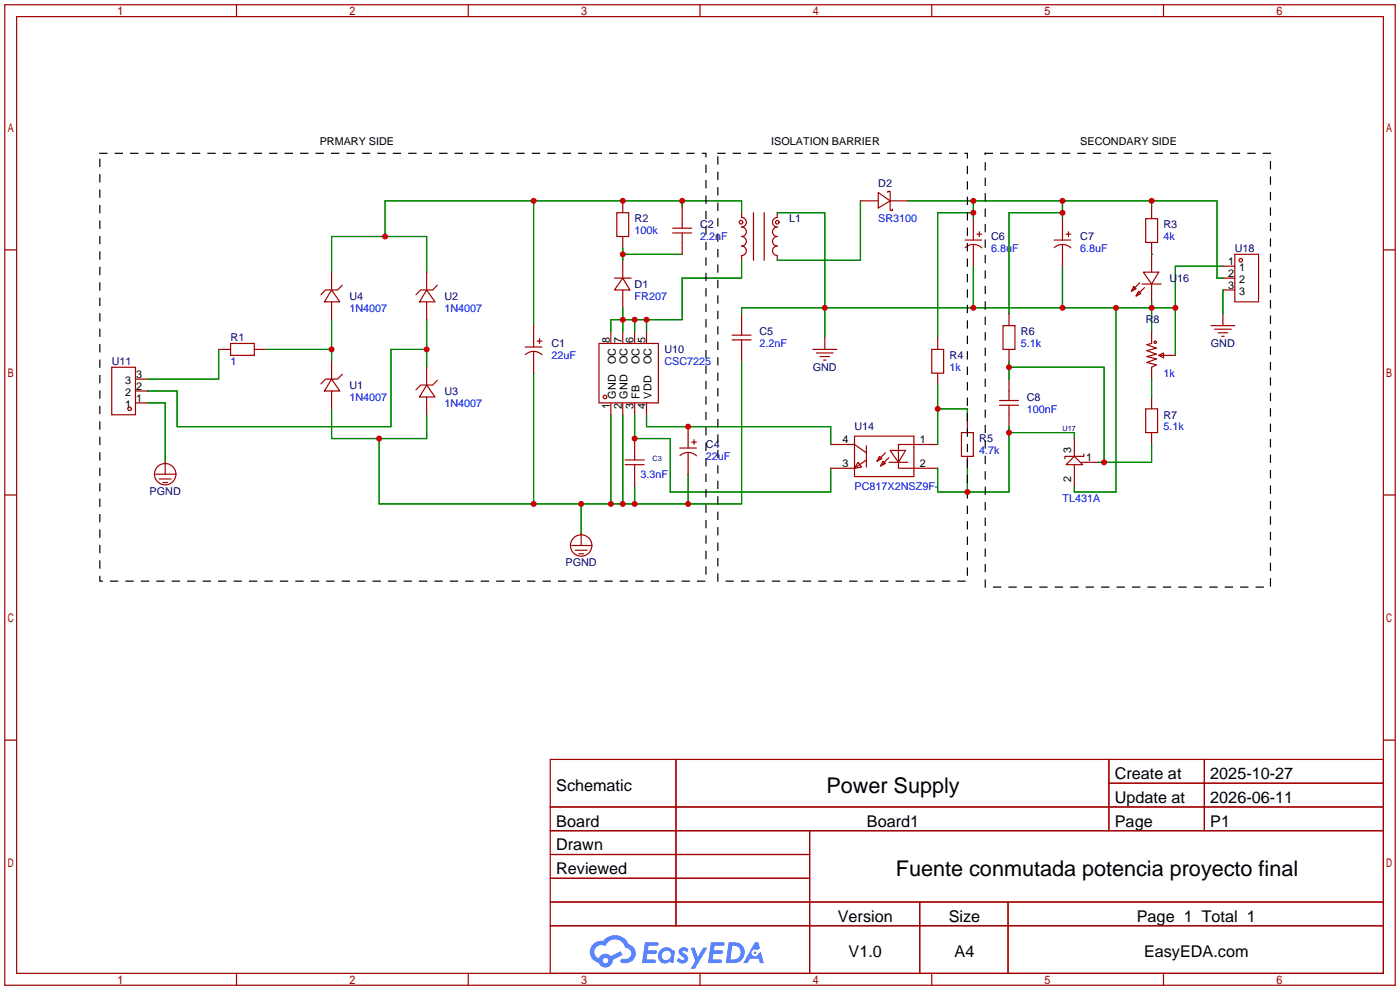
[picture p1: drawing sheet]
<svg xmlns="http://www.w3.org/2000/svg" width="299mm" height="212mm" viewBox="0 0 299 212" stroke-linecap="round" stroke-linejoin="round" font-family="sans-serif">
<g fill="none" stroke="#a10000" stroke-width=".25">
<path d="M1 1h297.2v209.6h-297.2zM3.6 3.6h292.1v204.4h-292.1zM50.5 1v2.6M100.1 1v2.6M149.6 1v2.6M199.1 1v2.6M248.7 1v2.6M1 53.4h2.6M295.7 53.4h2.5M1 105.8h2.6M295.7 105.8h2.5M1 158.2h2.6"/>
<path d="M295.7 158.2h2.5M117.6 162.3h178.1v45.7h-178.1zM117.6 172.5h178.1M117.6 177.5h178.1M144.5 162.3v35.6M173 177.5v30.5M237 162.3v15.2M237 167.4h58.7M257.4 162.3v15.2M117.6 182.6h55.4M117.6 192.8h178.1M117.6 187.7h55.4"/>
<path d="M117.6 197.9h178.1M196.6 192.8v15.2M215.4 192.8v15.2M50.5 208v2.6M100.1 208v2.6M149.6 208v2.6M199.1 208v2.6M248.7 208v2.6"/>
</g>
<g fill="#5487ff">
<path d="M145.3 202.7a1.3 1.3 0 0 1 1.9 .3l-.4 .6a.54 .54 0 0 0-.9-.2l.1 .2a1.34 1.34 0 0 1 .9 1.8 1.47 1.47 0 0 1-2.3-.1l.5-.6 .8 .5a.31 .31 0 0 0 .4-.3 .31 .31 0 0 0-.3-.4 1.12 1.12 0 0 1-.7-1.8z"/>
<path d="M147.6 202.5h.9l.6 2 1.2-2h.9l-2.7 4.6h-.9l1-1.7z"/>
<path d="M137.8 201.4h1.7a1.31 1.31 0 0 1 1.2 .2 .4 .4 0 0 1-.3 .5l-1.8 .1-.1 .9h1.6a.4 .4 0 0 1 .4 .4 .4 .4 0 0 1-.5 .4h-1.6l-.2 1.2h1.4a.46 .46 0 0 1 .5 0 .46 .46 0 0 1 .1 .5l-.4 .2h-2.6z"/>
<path d="M151.9 201.4h1.7a1.32 1.32 0 0 1 1.2 .2 .39 .39 0 0 1-.3 .5l-1.8 .1-.1 .9h1.6a.4 .4 0 0 1 .4 .4 .4 .4 0 0 1-.4 .4h-1.7l-.2 1.2h1.4a.46 .46 0 0 1 .5 0 .46 .46 0 0 1 .1 .5l-.4 .2h-2.6z"/>
<path d="M161.3 201.4h.8l.3 1.3-.6 .4a.75 .75 0 0 0-1.1 .3 .75 .75 0 0 0 .5 1 .75 .75 0 0 0 .9-.7l.5-.2 .6 2.3h-.8l-.3-.9h-1.8l-.5 .9h-1z"/>
<path d="M155.7 201.4l-.6 4.4h1.5a2.27 2.27 0 0 0 2.6-2.2 2.27 2.27 0 0 0-2.7-2.2zM156.5 202.1a1.5 1.5 0 0 1 1.8 1.6 1.5 1.5 0 0 1-1.9 1.4h-.3z"/>
<path d="M141.2 203a1.6 1.6 0 0 0-.3 2.3 1.6 1.6 0 0 0 2.3 .2l.7 .3 .3-2.4-.1-.3-.5-.1a1.58 1.58 0 0 0-2.4 0zM141.8 203.5a.98 .98 0 0 1 1.6 .4 .98 .98 0 0 1-1.1 1.3 .94 .94 0 0 1-.9-.7 .94 .94 0 0 1 .4-1z"/>
<path d="M126.8 201.8a2.37 2.37 0 0 0 1.1 4 1.54 1.54 0 0 0 1.8 1 1.54 1.54 0 0 0 1.2-1.6l2.2-1.1-.5-.8-2 1a1.57 1.57 0 0 0-2.7 .5 1.5 1.5 0 0 1-.7-2.1 1.5 1.5 0 0 1 2.2-.5 2.23 2.23 0 0 1 2.3-1.4 2.23 2.23 0 0 1 2 1.8 1.16 1.16 0 0 1 1.2 1.1 1.16 1.16 0 0 1-1.1 1.2h-.7a.47 .47 0 0 0-.5 .4 .47 .47 0 0 0 .4 .5 2.17 2.17 0 0 0 2.5-.9 2.17 2.17 0 0 0-.3-2.7l-.8-.4a3.2 3.2 0 0 0-5.5-.7l-1.1 .1zM128.8 205.3a.6 .6 0 0 1 1.2 0 .6 .6 0 0 1-1.2 0z"/>
<circle cx="161.4" cy="203.6" r=".28"/>
</g>
<g fill="none" stroke="#a10000" stroke-width=".25">
<path d="M70.9 58.2v3.8M91.2 58.2v3.8M131.3 59.4h3.6M131.8 45.5h2.6v5h-2.6zM133.1 59.4l1.5 2.6h-3.3zM133.1 42.9v2.6M133.1 50.5v2.6M133.1 55.6v3.8M143.8 49.8h4M143.8 48.8h4M145.8 44.2v4.6M145.8 49.8v4.6"/>
<path d="M158.5 45.5v1a1.02 1.02 0 0 1 1 1 1.02 1.02 0 0 1-1 1 1.02 1.02 0 0 1 1 1 1.02 1.02 0 0 1-1 1 1.02 1.02 0 0 1 1 1.1 1.02 1.02 0 0 1-1 1 1.02 1.02 0 0 1 1 1 1.02 1.02 0 0 1-1 1v1M161 45.5v10.1M163.3 45.5v10.1M166.1 45.5v1a1.02 1.02 0 0 0-1 1 1.02 1.02 0 0 0 1 1 1.02 1.02 0 0 0-1 1 1.02 1.02 0 0 0 1 1 1.02 1.02 0 0 0-1 1.1 1.02 1.02 0 0 0 1 1 1.02 1.02 0 0 0-1 1 1.02 1.02 0 0 0 1 1v1M183.9 42.9h3.8M187.7 41.1l2.5 1.8-2.5 1.5zM189.7 41.1v-.2h.5v2M190.2 42.9v2.1h.6v-.3M190.2 42.9h3.9M206.2 51.3h3.6M206.3 52.9a2.54 2.54 0 0 1 3.5 .1M208 46.7v4.6"/>
<path d="M208 52.3v4.6M208.8 50h1M209.3 49.5v1M225.3 51.3h3.6M225.3 52.9a2.54 2.54 0 0 1 3.6 .1M227.1 46.7v4.6M227.1 52.3v4.6M227.8 50h1.1M228.3 49.5v1M244.3 58.2h3.3l-1.5 2.5zM244.9 46.7h2.5v5.1h-2.5zM246.1 44.2v2.5"/>
<path d="M246.1 51.8v6.4M261.4 59.4h2.5M261.4 56.9h2.5M263.9 54.4h5.1v10.1h-5.1zM23.9 78.5h5.1v10.1h-5.1zM46.7 74.7h2.6M49.3 73.4h5.1v2.5h-5.1zM54.4 74.7h2.5M70.9 62l1.7 2.5h-3.3zM70.9 64.5v3.8M70.9 77.2v3.8M73.2 61l-1.1 1h-2.5l-1 1"/>
<path d="M91.2 62l1.8 2.5h-3.3zM91.2 64.5v3.8M91.2 78.5v3.8M93.5 61l-1 1h-2.6l-1 1M112.3 74.2h3.5M112.3 75.8a2.54 2.54 0 0 1 3.5 0M114 69.6v4.6M114 75.2v4.6M114.8 72.9h1M115.3 72.4v1M128 73.4h12.7v12.7h-12.7zM130.6 70.9v2.5"/>
<path d="M133.1 62v3.8M133.1 70.9v2.5M135.6 70.9v2.5M138.2 70.9v2.5M156.5 72.6h4M156.5 71.6h4M158.5 67.1v4.5M158.5 72.6v4.6M173.7 74.7h5.1M174.5 75.4h3.6M175.3 76.2h2M176 77h.5"/>
<path d="M176.3 72.1v2.6M199.1 74.7h2.6v5.1h-2.6zM200.4 72.1v2.6M200.4 79.8v2.5M214.4 69.6h2.5v5.1h-2.5zM215.6 67.1v2.5M215.6 74.7v2.5M242.3 61.2l.5 .5-1 .5zM243.3 62.2l.5 .5-1 .5zM243.6 60.5l-1.8 1.7M244.1 60.7h4.1M244.6 61.5l-1.8 1.7"/>
<path d="M246.1 60.7v3.8M246.1 70.9v2.5l-1 .3 2 .7-2 .5 2 .8-2 .5 2 .5-2 .8 2 .5-1 .5v2.5M247.6 75.9l1.1-.5v1.1zM247.6 75.9h3.6M258.8 69.6h5.1M259.6 70.4h3.5M260.3 71.1h2.1M261.1 71.9h.5M261.4 62h2.5M261.4 67.1v2.5M29 86.1h2.5M29 83.6h2.5"/>
<path d="M29 81h2.5M35.3 98.8v2.5M70.9 81l1.7 2.6h-3.3zM70.9 83.6v3.8M73.2 80l-1.1 1h-2.5l-1 1M91.2 82.3l1.8 2.5h-3.3zM91.2 84.8v3.8M93.5 81.3l-1 1h-2.6l-1 1M130.6 86.1v2.5M133.1 86.1v2.5M133.6 99.3h4.1M133.6 98.3h4.1"/>
<path d="M135.6 86.1v2.5M135.6 93.7v4.6M135.6 99.3v4.6M138.2 86.1v2.5M145.3 95.8h3.5M145.3 97.4a2.54 2.54 0 0 1 3.6 0M147.1 91.2v4.6M147.1 96.8v4.5M147.8 94.5h1M148.3 94v1M177.5 95h5.1l2.6 1.8M182.6 93.2h12.7v8.7h-12.7z"/>
<path d="M183.4 98.8l.7 1-1.5 .3zM185.2 98.3l-2.6 1.8M185.2 95.2v4.6M188 97.5l.5 .5-1 .6zM188.7 98.6l.5 .5-1 .5zM189.2 96.8l-1.7 1.8M190 97.8l-1.8 1.8M190 98.8h4.1M190.2 96.3h3.3l-1.5 2.5zM200.4 95h-8.4v5.1h8.4M205.5 92.5h2.5v5h-2.5zM206.8 89.9v2.6"/>
<path d="M206.8 97.5v2.6M213.6 85.6h4.1M213.6 86.6h4.1M215.6 81v4.6M215.6 86.6v4.6M229.6 97.5l1.8 1.8h-3.6zM229.6 93.7v3.8M229.6 99.3v4.6M231.1 98.8h3.6M231.6 97v.5h-4v.5M244.9 87.4h2.5v5.1h-2.5zM246.1 84.8v2.6"/>
<path d="M246.1 92.5v2.5M33.3 101.3h4M34 102.4h2.6M34.8 103.1h1M122.2 116.6h4M122.9 117.6h2.6M123.7 118.4h1M124.2 114v2.6M177.5 100.1h5.1"/>
<circle cx="158.4" cy="47.5" r=".38"/>
<circle cx="166.1" cy="47.5" r=".38"/>
<circle cx="265.2" cy="55.6" r=".38"/>
<circle cx="246.9" cy="73.2" r=".25"/>
<circle cx="27.7" cy="87.4" r=".38"/>
<circle cx="129.3" cy="84.8" r=".38"/>
<circle cx="35.3" cy="101.3" r="2.29"/>
<circle cx="124.2" cy="116.6" r="2.29"/>
</g>
<g fill="none" stroke="#008700" stroke-width=".25">
<path d="M70.9 58.2v-7.7h20.3v7.7M114 42.9v26.7M133.1 53.1v2.5M133.1 54.4h12.7M145.8 42.9v1.3M158.5 55.6v3.8h-12.7v8.9h-15.2v2.6M158.5 45.5v-2.6h-76.2v7.6M166.1 45.5h10.2v26.6M183.9 42.9v12.7h-17.8M194.1 42.9h66v16.5h1.3M208 45.5h-7.6v26.6M208 42.9v3.8"/>
<path d="M208 56.9v8.9M227.1 45.5h-11.5v21.6M227.1 42.9v3.8M227.1 56.9v8.9M246.1 54.4h.1M246.1 42.9v1.3M261.4 56.9h-10.2v19M46.7 74.7v6.3h-15.2M56.9 74.7h14M70.9 68.3v8.9M91.2 74.7h-7.6v16.5h-45.8v-7.6h-6.3M91.2 68.3v10.2"/>
<path d="M114 79.8v27.9M133.1 65.8v5.1M135.6 68.3v2.6M138.2 68.3v2.6M158.5 77.2v30.5h-77.5v-14M215.6 77.2v3.8M215.6 78.5h20.4v20.3M238.5 65.8v39.4h-8.9v-1.3M246.1 64.5v6.4M251.2 65.8h-92.7v1.3M261.4 62v5.1M31.5 86.1h3.8v12.7"/>
<path d="M70.9 87.4v6.3h20.3v-5.1M130.6 88.6v19.1M133.1 88.6v19.1M135.6 88.6v5.1h7.7v11.5h34.2v-5.1M138.2 88.6v2.6h39.3v3.8M200.4 82.3v12.7M200.4 87.4h6.4v2.5M215.6 91.2v14h-15.2v-5.1M215.6 92.5h14v1.2M246.1 81v3.8M246.1 95v3.8h-11.4M124.2 107.7v6.3"/>
<path d="M135.6 103.9v3.8M147.1 101.3v6.4M206.8 100.1v5.1"/>
</g>
<path d="M21.3 32.8h129.6v91.4h-129.6zM153.4 32.8h53.4v91.4h-53.4zM210.6 32.8h60.9v92.7h-60.9z" fill="none" stroke="#000" stroke-width=".25" stroke-dasharray="1.5 1.8"/>
<g fill="#c00">
<circle cx="70.9" cy="74.7" r=".63"/>
<circle cx="91.2" cy="74.7" r=".63"/>
<circle cx="81" cy="93.7" r=".63"/>
<circle cx="114" cy="107.7" r=".63"/>
<circle cx="124.2" cy="107.7" r=".63"/>
<circle cx="130.6" cy="107.7" r=".63"/>
<circle cx="133.1" cy="107.7" r=".63"/>
<circle cx="135.6" cy="107.7" r=".63"/>
<circle cx="147.1" cy="107.7" r=".63"/>
<circle cx="82.3" cy="50.5" r=".63"/>
<circle cx="114" cy="42.9" r=".63"/>
<circle cx="133.1" cy="42.9" r=".63"/>
<circle cx="145.8" cy="42.9" r=".63"/>
<circle cx="138.2" cy="68.3" r=".63"/>
<circle cx="135.6" cy="68.3" r=".63"/>
<circle cx="133.1" cy="68.3" r=".63"/>
<circle cx="133.1" cy="54.4" r=".63"/>
<circle cx="147.1" cy="91.2" r=".63"/>
<circle cx="135.6" cy="93.7" r=".63"/>
<circle cx="176.3" cy="65.8" r=".63"/>
<circle cx="208" cy="65.8" r=".63"/>
<circle cx="227.1" cy="65.8" r=".63"/>
<circle cx="238.5" cy="65.8" r=".63"/>
<circle cx="246.1" cy="65.8" r=".63"/>
<circle cx="251.2" cy="65.8" r=".63"/>
<circle cx="208" cy="42.9" r=".63"/>
<circle cx="227.1" cy="42.9" r=".63"/>
<circle cx="246.1" cy="42.9" r=".63"/>
<circle cx="227.1" cy="45.5" r=".63"/>
<circle cx="208" cy="45.5" r=".63"/>
<circle cx="200.4" cy="87.4" r=".63"/>
<circle cx="206.8" cy="105.2" r=".63"/>
<circle cx="215.6" cy="92.5" r=".63"/>
<circle cx="215.6" cy="78.5" r=".63"/>
<circle cx="236" cy="98.8" r=".63"/>
</g>
<g font-size="4.6">
<text x="176.6" y="169.4">Power Supply</text>
<text x="191.5" y="187.2">Fuente conmutada potencia proyecto final</text>
</g>
<g font-size="3.5">
<text x="238.3" y="166.5">Create at</text>
<text x="258.7" y="166.5">2025-10-27</text>
<text x="118.9" y="169.1">Schematic</text>
<text x="238.3" y="171.6">Update at</text>
<text x="258.7" y="171.6">2026-06-11</text>
<text x="118.9" y="176.7">Board</text>
<text x="185.3" y="176.7">Board1</text>
<text x="238.3" y="176.7">Page</text>
<text x="258.7" y="176.7">P1</text>
<text x="118.9" y="181.8">Drawn</text>
<text x="118.9" y="186.8">Reviewed</text>
<text x="179.1" y="197">Version</text>
<text x="202.8" y="197">Size</text>
<text x="243" y="197">Page 1 Total 1</text>
<text x="181.4" y="204.6">V1.0</text>
<text x="204" y="204.6">A4</text>
<text x="244.5" y="204.6">EasyEDA.com</text>
</g>
<g font-size="2.3">
<text x="68.3" y="31">PRMARY SIDE</text>
<text x="164.8" y="31">ISOLATION BARRIER</text>
<text x="230.9" y="31">SECONDARY SIDE</text>
<text x="262.5" y="56.7">1</text>
<text x="262.5" y="59.2">2</text>
<text x="264.8" y="57.9">1</text>
<text x="262.5" y="61.7">3</text>
<text x="264.8" y="60.5">2</text>
<text x="264.8" y="63">3</text>
<text x="130.3" y="73.3" transform="rotate(-90 130.3 73.3)">8</text>
<text x="131.6" y="77.8" transform="rotate(-90 131.6 77.8)">OC</text>
<text x="132.9" y="73.3" transform="rotate(-90 132.9 73.3)">7</text>
<text x="134.1" y="77.8" transform="rotate(-90 134.1 77.8)">OC</text>
<text x="135.4" y="73.3" transform="rotate(-90 135.4 73.3)">6</text>
<text x="136.7" y="77.8" transform="rotate(-90 136.7 77.8)">OC</text>
<text x="137.9" y="73.3" transform="rotate(-90 137.9 73.3)">5</text>
<text x="139.2" y="77.8" transform="rotate(-90 139.2 77.8)">OC</text>
<text x="26.7" y="82.1">3</text>
<text x="29.1" y="83.3">2</text>
<text x="29.1" y="80.8">3</text>
<text x="26.7" y="87.1">1</text>
<text x="26.7" y="84.6">2</text>
<text x="29.1" y="85.9">1</text>
<text x="130.3" y="87.5" transform="rotate(-90 130.3 87.5)">1</text>
<text x="131.6" y="85.2" transform="rotate(-90 131.6 85.2)">GND</text>
<text x="132.9" y="87.5" transform="rotate(-90 132.9 87.5)">2</text>
<text x="134.1" y="85.2" transform="rotate(-90 134.1 85.2)">GND</text>
<text x="135.4" y="87.5" transform="rotate(-90 135.4 87.5)">3</text>
<text x="136.7" y="85.2" transform="rotate(-90 136.7 85.2)">FB</text>
<text x="137.9" y="87.5" transform="rotate(-90 137.9 87.5)">4</text>
<text x="139.2" y="85.2" transform="rotate(-90 139.2 85.2)">VDD</text>
<text x="180.1" y="94.7">4</text>
<text x="196.6" y="94.7">1</text>
<text x="180.1" y="99.7">3</text>
<text x="196.6" y="99.7">2</text>
<text x="228.9" y="96.8" transform="rotate(-90 228.9 96.8)">3</text>
<text x="232.2" y="98.6">1</text>
<text x="228.9" y="103.1" transform="rotate(-90 228.9 103.1)">2</text>
</g>
<g font-size="2.3" fill="#000080">
<text x="187.7" y="39.9">D2</text>
<text x="135.6" y="47.5">R2</text>
<text x="168.7" y="47.5">L1</text>
<text x="149.6" y="48.8">C2</text>
<text x="211.8" y="51.4">C6</text>
<text x="230.9" y="51.4">C7</text>
<text x="248.7" y="48.8">R3</text>
<text x="263.9" y="53.9">U18</text>
<text x="74.7" y="64.1">U4</text>
<text x="95" y="64.1">U2</text>
<text x="135.6" y="61.5">D1</text>
<text x="249.9" y="60.2">U16</text>
<text x="162.3" y="71.7">C5</text>
<text x="218.2" y="71.7">R6</text>
<text x="244.9" y="69.1">R8</text>
<text x="49.3" y="72.9">R1</text>
<text x="117.9" y="74.2">C1</text>
<text x="142" y="75.5">U10</text>
<text x="202.9" y="76.8">R4</text>
<text x="258.8" y="74.2">GND</text>
<text x="23.9" y="78">U11</text>
<text x="74.7" y="83.1">U1</text>
<text x="173.7" y="79.3">GND</text>
<text x="95" y="84.4">U3</text>
<text x="219.5" y="85.6">C8</text>
<text x="248.7" y="89.5">R7</text>
<text x="150.9" y="95.8">C4</text>
<text x="182.6" y="92">U14</text>
<text x="209.3" y="94.5">R5</text>
<text x="32" y="105.7">PGND</text>
<text x="120.9" y="120.9">PGND</text>
</g>
<g font-size="2.3" fill="#00f">
<text x="187.7" y="47.5">SR3100</text>
<text x="135.6" y="50.1">100k</text>
<text x="149.6" y="51.4">2.2nF</text>
<text x="211.8" y="53.9">6.8uF</text>
<text x="230.9" y="53.9">6.8uF</text>
<text x="248.7" y="51.4">4k</text>
<text x="135.6" y="64.1">FR207</text>
<text x="74.7" y="66.6">1N4007</text>
<text x="95" y="66.6">1N4007</text>
<text x="117.9" y="76.8">22uF</text>
<text x="162.3" y="74.2">2.2nF</text>
<text x="218.2" y="74.2">5.1k</text>
<text x="49.3" y="78">1</text>
<text x="142" y="78">CSC7225</text>
<text x="202.9" y="79.3">1k</text>
<text x="248.7" y="80.6">1k</text>
<text x="74.7" y="85.6">1N4007</text>
<text x="95" y="86.9">1N4007</text>
<text x="219.5" y="88.2">100nF</text>
<text x="248.7" y="92">5.1k</text>
<text x="150.9" y="98.3">22uF</text>
<text x="209.3" y="97.1">4.7k</text>
<text x="136.9" y="102.2">3.3nF</text>
<text x="182.6" y="104.7">PC817X2NSZ9F-</text>
<text x="227.1" y="107.2">TL431A</text>
</g>
<g font-size="1.6" fill="#000080">
<text x="227.1" y="92.1">U17</text>
<text x="139.4" y="98.5">C3</text>
</g>
</svg>
